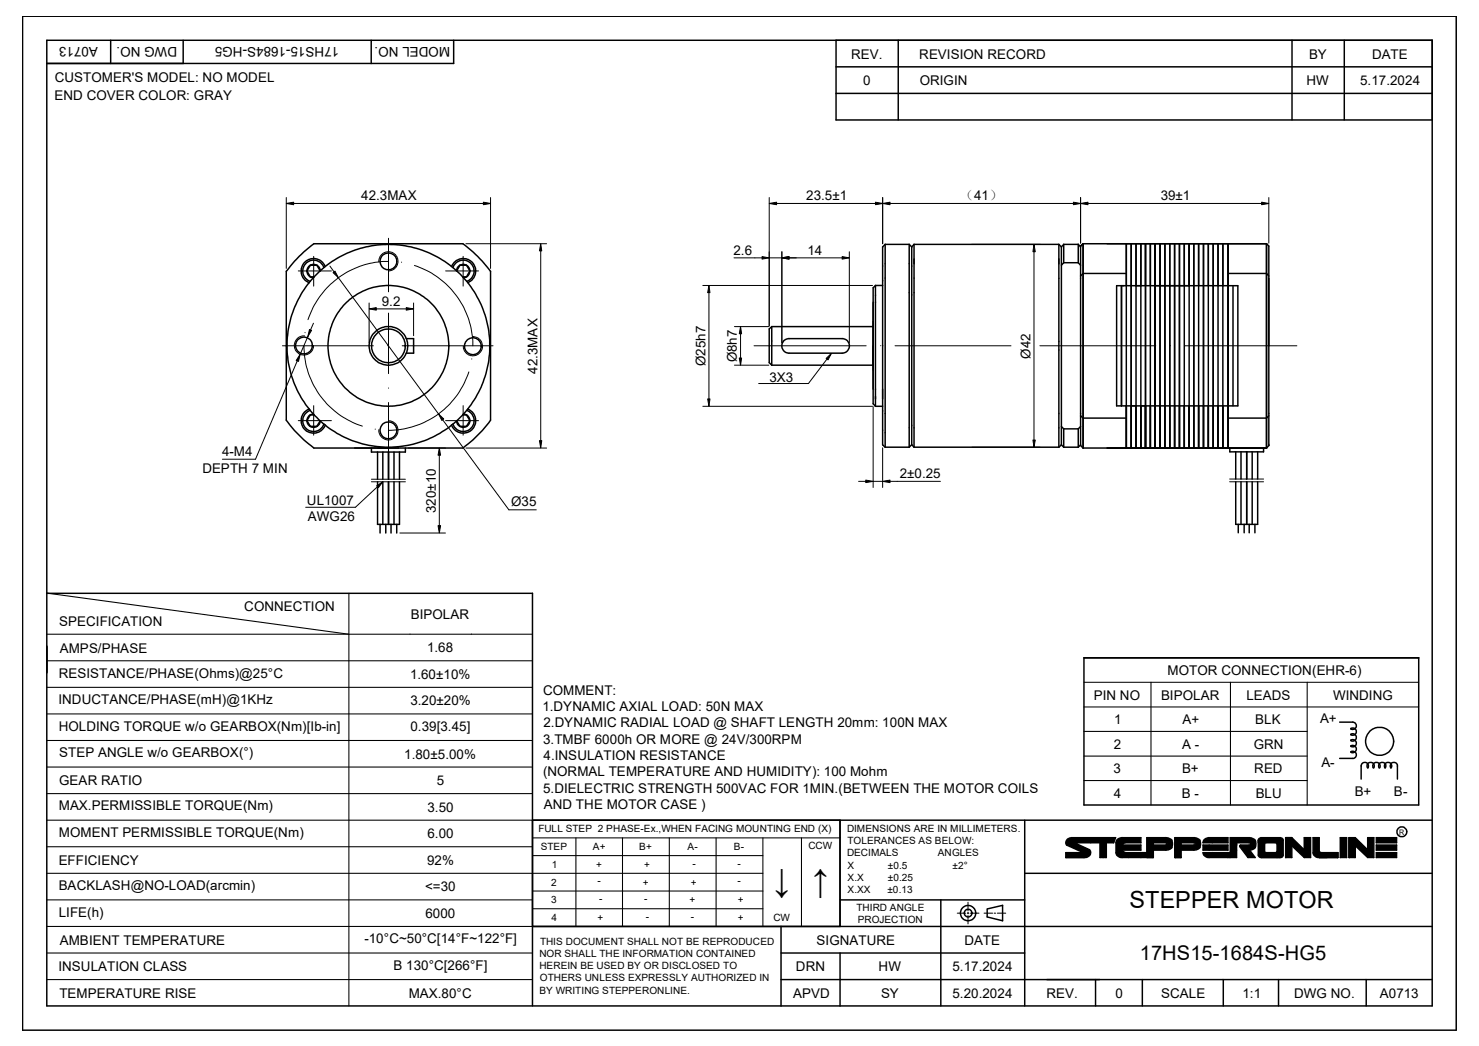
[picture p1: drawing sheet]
<svg xmlns="http://www.w3.org/2000/svg" width="297mm" height="210mm" viewBox="0 0 297 210" stroke-linecap="round" stroke-linejoin="round" font-family="sans-serif">
<g fill="none" stroke="#000" stroke-width=".3">
<path d="M4.5 3.3h287.9v203.5h-287.9zM9.4 8.1h278.2v193.9h-278.2zM22.2 8.1v4.6M36.8 8.1v4.6M74.5 8.1v4.6M91.1 8.1v4.6h-81.7M167.9 8.1v16h119.7M167.9 18.8h119.7M167.9 13.4h119.7M180.4 8.1v16M259.5 8.1v16M270 8.1v16"/>
<path d="M60.1 51.5l2.9-2.6h30l2 1.7 1.9 1.9 1.6 2v29.9l-1.6 2-1.9 1.9-2 1.7h-30l-2-1.7-1.9-1.9-1.6-2v-29.9zM64.3 54.4l-.7-1.1h-1.3l-.7 1.1 .7 1.2h.8M64.3 54.4a1.34 1.34 0 0 0-1.4-1.3 1.34 1.34 0 0 0-1.3 1.3 1.34 1.34 0 0 0 1.3 1.4M65 53.7a2.17 2.17 0 0 0-3.6-.8 2.17 2.17 0 0 0 .9 3.6M65.3 53.5a2.5 2.5 0 0 0-4.1-.8 2.5 2.5 0 0 0 .9 4.1M90.7 53.5a2.52 2.52 0 0 1 4.1-.9 2.52 2.52 0 0 1-.9 4.2M91 53.7a2.17 2.17 0 0 1 3.6-.8 2.17 2.17 0 0 1-.9 3.6M91.7 54.4l.7-1.1h1.3l.7 1.1-.7 1.2h-.8M91.7 54.4a1.34 1.34 0 0 1 1.4-1.3 1.34 1.34 0 0 1 1.3 1.3 1.34 1.34 0 0 1-1.4 1.4M175.8 57.3l-.5 .5v23.3l.5 .5M175.8 57.3v24.3M175.8 57.3h1.4"/>
<path d="M177.8 49.1l-.6 .5v39.7l.6 .5M177.8 49.1h4.8M177.8 49.1v40.7M182.6 49.1v40.7M182.6 49.1l.5 .5M183.1 49.6v39.7M183.6 49.1h29M183.6 49.1v40.7M183.6 49.1l-.5 .5M212.6 49.1v40.7M212.6 49.1l.5 .5M213.1 49.6v39.7"/>
<path d="M213.6 49.1h2.9M213.6 49.1v3.6M213.6 49.1l-.5 .5M213.6 52.7h2.9M213.6 52.7l-.5 .6M216.5 49.1v3.6M216.5 49.1l.5 .5M216.5 52.7l.5 .6M217.5 48.9h36.8M217.5 48.9l-.5 .5v40.1l.5 .5M217.5 48.9v41.1M224.2 57.4h24.4v24.1h-24.4z"/>
<path d="M225.2 57.4v24.1M226.2 54.9h-8.7l-.5 .5M226.2 48.9v41.1M227.2 48.9v41.1M228.1 48.9v41.1M229.1 48.9v41.1M230 48.9v41.1M231 48.9v41.1M232 48.9v41.1M233 48.9v41.1M233.9 48.9v41.1M234.9 48.9v41.1"/>
<path d="M235.9 48.9v41.1M236.9 48.9v41.1M237.8 48.9v41.1M238.8 48.9v41.1M239.7 48.9v41.1M240.7 48.9v41.1M241.7 48.9v41.1M242.7 48.9v41.1M243.6 48.9v41.1M244.6 48.9v41.1M245.6 48.9v41.1M246.6 54.9h7.7l.5 .5"/>
<path d="M246.6 48.9v41.1M247.6 57.4v24.1M254.3 48.9l.5 .5v40.1M254.3 48.9v41.1M81.6 68h1.5v2.9h-1.5M155 65.6v7.7M155 65.6h20.3M155 73.3h20.3M155 65.6l-.5 .4v6.8l.5 .5M157.4 68.4l.9-.4h10.8a1.46 1.46 0 0 1 1.5 1.4 1.46 1.46 0 0 1-1.5 1.5h-10.6a1.48 1.48 0 0 1-1.4-.9 1.48 1.48 0 0 1 .3-1.6zM62.1 82.1a2.5 2.5 0 0 0-.9 4.1 2.5 2.5 0 0 0 4.1-.9M62.3 82.4a2.17 2.17 0 0 0-.9 3.6 2.17 2.17 0 0 0 3.6-.9"/>
<path d="M62.9 83.1a1.33 1.33 0 0 0-1.2 1.4 1.33 1.33 0 0 0 1.3 1.3 1.33 1.33 0 0 0 1.3-1.3l-.7 1.1h-1.3l-.7-1.1 .7-1.2h.8M74.6 90v.8h6.8v-.8M75.8 90.8v5.4M75.8 96.7v8.6h4.4v-8.6M76.9 90.8v5.4M76.9 96.7v8.6M78 90.8v5.4M78 96.7v8.6M79.1 90.8v5.4M79.1 96.7v8.6M80.2 90.8v5.4M93 83.1a1.33 1.33 0 0 1 1.3 1.4 1.33 1.33 0 0 1-1.3 1.3 1.33 1.33 0 0 1-1.3-1.3l.7 1.1h1.3l.7-1.1-.7-1.2h-.8"/>
<path d="M93.7 82.4a2.17 2.17 0 0 1 .9 3.6 2.17 2.17 0 0 1-3.6-.9M93.9 82.1a2.5 2.5 0 0 1 .9 4.1 2.5 2.5 0 0 1-4.1-.9M175.8 81.6h1.4M177.8 89.8h4.8M183.1 89.3l-.5 .5M183.1 89.3l.5 .5M183.6 89.8h29M213.1 85.6l.5 .5M213.1 89.3l.5 .5M213.1 89.3l-.5 .5M213.6 86.1v3.7M213.6 89.8h2.9"/>
<path d="M213.6 86.1h2.9M216.5 86.1v3.7M217 83.5l.5 .4h8.7M217 89.3l-.5 .5M217 85.6l-.5 .5M217.5 90h36.8M247 89.9v.8h6.7v-.8M248.2 96.7v8.6h4.4v-8.6M248.2 90.7v5.5M249.2 90.7v5.5M249.2 96.7v8.6M250.4 90.7v5.5"/>
<path d="M250.4 96.7v8.6M251.5 90.7v5.5M251.5 96.7v8.6M252.6 90.7v5.5M254.8 89.5h.1M254.8 83.5l-.5 .4h-7.7M254.8 89.5l-.5 .5M9.4 119.1h97.5v82.9M76.3 105.3v1.7M77.5 105.3v1.7M78.5 105.3v1.7M79.7 105.3v1.7"/>
<path d="M248.7 105.3v1.7M249.9 105.3v1.7M250.9 105.3v1.7M252 105.3v1.7M217.7 132.1h67.2v29.5h-67.2zM269 145h2.7a.71 .71 0 0 1 .7 .9 .71 .71 0 0 1-1.1 .4 .71 .71 0 0 1 1.1 .6 .71 .71 0 0 1-1.1 .5 .7 .7 0 0 1 1.1 .6 .7 .7 0 0 1-1.1 .6 .71 .71 0 0 1 1.1 .6 .71 .71 0 0 1-1.1 .6 .71 .71 0 0 1 1.1 .6 .71 .71 0 0 1-1.1 .6 .71 .71 0 0 1 1.1 .4 .71 .71 0 0 1-.7 .9h-2.7M273.3 156.4v-2.6a.72 .72 0 0 1 1-.7 .72 .72 0 0 1 .4 1.1 .71 .71 0 0 1 .6-1.1 .71 .71 0 0 1 .5 1.1 .7 .7 0 0 1 .6-1.1 .7 .7 0 0 1 .6 1.1 .71 .71 0 0 1 .6-1.1 .71 .71 0 0 1 .6 1.1 .7 .7 0 0 1 .5-1.1 .7 .7 0 0 1 .6 1.1 .71 .71 0 0 1 .4-1.1 .71 .71 0 0 1 .9 .7v2.6M106.9 164.7h61.8v21.3h-61.8zM106.9 164.7h180.7M168.7 164.7v21.3M205.8 175.3h81.8M205.8 164.7v37.3"/>
<path d="M214.3 168.6l.8-.4h8.9l-.4 1h-7.8l3 1.4a.97 .97 0 0 1 .1 1.2 .97 .97 0 0 1-1.1 .4h-3.8v-1h3.5l-3.3-1.5-.2-.6zM215.8 169.2l.6 .3M220.9 169.2v3h1.3v-3M224.4 168.5l.8-.3h3.9v1h-3.1l-.7 .5h3.8v1h-3.8l.7 .5h4.3v-3h3.8a1.26 1.26 0 0 1 1.3 1 1.26 1.26 0 0 1-.8 1.4l-3 .1v1.5h-6.6l-.3-.2a.83 .83 0 0 1-.6-.8v-2.1zM231.6 169.2h2.5a.24 .24 0 0 1 .3 .2 .24 .24 0 0 1-.3 .3h-2.5zM236 168.2h3.7a1.26 1.26 0 0 1 1.4 1.2 1.26 1.26 0 0 1-1.4 1.3h-2.5v1.5h-1.2zM237.2 169.2h2.7l.1 .3-.1 .2h-2.7zM241.6 171.2h5.5v-3h3.7a1.25 1.25 0 0 1 1.4 1 1.25 1.25 0 0 1-.9 1.4l-.3 .1 1.1 1.5h-1.5l-1.6-2.2v-.2l.1-.1h1.9l.1-.2-.1-.3h-2.7v3h-5.8l-.4-.2a.83 .83 0 0 1-.5-.8zM241.6 169.7h5v1h-5zM241.9 168.5l.8-.3h3.9v1h-5zM252.9 168.4l.3-.2h3.8l.6 .2 .1 .2v3.1l-.1 .3-.3 .2-4.4-.1-.2-.4v-3zM254 169.2h2.4v1.9l-.2 .1h-2.1l-.1-.2z"/>
<path d="M258.2 168.2h1.2l2.5 2.4v-2.4h1.3v4h-1.3l-2.5-2.4v2.4h-1.2zM263.7 168.2h1.2v2.7l.1 .2 .3 .1h3.3v1h-4l-.6-.4-.3-.4zM269.2 168.2h1.2v4h-1.2zM270.9 168.2h1.3l2.5 2.4v-2.4h1.2v4h-1.2l-2.5-2.4v2.4h-1.3zM276.4 171.2h4.1v1h-4.1zM276.4 168.2h4.1v1h-4.1zM276.4 169.7h4.1v1h-4.1zM106.9 186h180.7M156.8 196.7h130.8M156.8 191.3h49M156.8 186v16M168.7 191.3v10.7"/>
<path d="M168.7 180.7h37.1M188.9 180.7v21.3M198.2 182.5l3.1-.7v3.1l-3.1-.8v-1.5M220 196.7v5.3M229.4 196.7v5.3M245.7 196.7v5.3M256.8 196.7v5.3M274.4 196.7v5.3"/>
<circle cx="78" cy="52.5" r="1.68"/>
<circle cx="61.1" cy="69.4" r="1.69"/>
<circle cx="78" cy="69.4" r="20.4"/>
<circle cx="78" cy="69.4" r="3.4"/>
<circle cx="78" cy="69.4" r="3.9"/>
<circle cx="78" cy="69.5" r="12.1"/>
<circle cx="95" cy="69.5" r="1.68"/>
<circle cx="78" cy="86.4" r="1.68"/>
<circle cx="277" cy="148.8" r="2.82"/>
<circle cx="281.5" cy="167" r=".98"/>
<circle cx="194.4" cy="183.3" r="1.54"/>
<circle cx="194.4" cy="183.3" r=".77"/>
</g>
<g fill="none" stroke="#000" stroke-width=".2">
<path d="M57.5 39.7v14.2M98.5 39.7v14.2M154.5 39.7v25.7M177.2 39.7v9.2M217 39.7v9.1M254.8 39.7v9.1M59 40.9h38.1M59.9 54.4h6.6M63 51.5v5.9M66.3 53.4l.8 1.2M67.9 55.8l20.2 27.3M76.1 52.6a1.94 1.94 0 0 1 1.8-2.1 1.94 1.94 0 0 1 2 1.9 1.94 1.94 0 0 1-1.9 2"/>
<path d="M78 47.8v10.8M78 52.5a17 17 0 0 0-16.2 11.7M80.6 52.6v.1M83.2 53.3a16.9 16.9 0 0 1 11.8 16.1M89.5 54.4h6.6M93 51.5v5.9M93.6 48.9h16.2M108.6 50.4v38.1M141.1 57.3h34.1M142.4 58.8v21.3M147.4 51.8h5.6M154.5 51.8h2.5"/>
<path d="M156 40.9h19.8M157 50.5v18.3M158.5 51.8h10.6M170.6 50.5v18.3M178.7 40.9h36.9M195.2 49.1h13.7M207.6 50.5v37.8M218.5 40.9h34.9M56.7 69.4h18.3M59.7 72.5l-8.4 19.7h-6.6M61 69.4a16.8 16.8 0 0 0 11.8 16.2M61.2 67.4a1.92 1.92 0 0 0-2.1 1.8 1.92 1.92 0 0 0 1.9 2.1 1.92 1.92 0 0 0 1.9-1.9"/>
<path d="M61.3 66.8h.1M61.8 67.6l-1.5 3.5M62.9 64.9l-.5 1.4M74.1 60.8v8M75.6 62h6M77.9 69.4h.1M78 62.9v12.1M78 77.9h.1M80.8 69.4h18.2M83.1 60.8v6.6M94.1 74.7a16.9 16.9 0 0 1-16.1 11.7M94.7 72.1h.1"/>
<path d="M94.9 67.6a1.91 1.91 0 0 1 2 1.9 1.91 1.91 0 0 1-1.9 1.9 1.91 1.91 0 0 1-2-1.9M147.5 65.6h6.9M147.5 73.3h6.9M148.7 67v4.9M151.4 69.4h22.5M166.1 72.1l-3.8 4.9h-9.9M176.9 69.4h.1M179.7 69.4h23.3M206 69.4h.1M208.8 69.4h23.3M235 69.4h.1M237.9 69.4h22.5"/>
<path d="M59.9 84.5h6.6M63 81.4v6M74.6 96.2h6.8M74.6 96.7h6.8M75.4 86.1v.1M75.8 97.7l-4.4 4.2h-10M78 80.8v12.2M78 84.5a1.94 1.94 0 0 1 1.9 1.9 1.94 1.94 0 0 1-2 1.9 1.94 1.94 0 0 1-1.8-2M82 90h7.5M88.2 91.4v14.1M88.9 84.3l13.3 18.1h5.5M89.5 84.5h6.6"/>
<path d="M93 81.4v6M93.6 90h16.2M141.1 81.6h34.1M172.4 96.6h1.5M175.3 81.7v16.2M175.3 96.6h1.9M177.2 89.9v8M178.7 96.6h10.1M195.2 89.8h13.7M246.9 96.7h6.8M246.9 96.2h6.8M80.3 107h9.2"/>
<path d="M82.3 127.3h.1M94.7 127.3h.1M192.2 183.3h1.7M194.3 183.3h.3M194.4 181.1v1.8M194.4 183.2v.3M194.4 183.8v1.7M194.9 183.3h1.7M197.6 183.3h1.7M199.6 183.3h.3M200.3 183.3h1.7"/>
</g>
<g fill="none" stroke="#000" stroke-width=".21">
<path d="M9.4 119.1l60.7 8.2M70.1 119.1v82.9M9.4 138h97.5M9.4 132.7h97.5M9.4 127.3h97.5M217.7 137h67.2M231.1 137v24.6M247.1 137v24.6M262.5 137v24.6M9.4 159.3h97.5M9.4 154h97.5M9.4 148.7h97.5"/>
<path d="M9.4 143.3h97.5M217.7 156.7h44.8M217.7 151.8h44.8M217.7 146.9h44.8M217.7 141.9h67.2M9.4 175.3h143.8M9.4 170h97.5M9.4 164.7h97.5M106.9 178.9h46.3M106.9 171.8h46.3M106.9 168.2h61.8M115.7 168.2v17.8"/>
<path d="M125 168.2v17.8M134.4 168.2v17.8M143.8 168.2v17.8M153.2 168.2v17.8M161 168.2v17.8M9.4 191.3h97.5M9.4 186h97.5M9.4 180.7h97.5M9.4 196.7h97.5M106.9 182.5h46.3"/>
</g>
<g fill="#000">
<path d="M214.4 168.5l-.4 .6 .2 .6 3.3 1.5h-3.5v1h3.8a.98 .98 0 0 0 1-.4 .98 .98 0 0 0 0-1.2l-3-1.4h7.8l.4-1h-8.9zM220.9 169.2v3h1.3v-3zM224.4 168.5l-.3 .6v2.1a1.11 1.11 0 0 0 1.2 1h6.3v-1.5h2.5a1.25 1.25 0 0 0 1.4-1.2 1.25 1.25 0 0 0-1.3-1.3h-3.9v3h-4.3l-.7-.5h3.8v-1h-3.8l.7-.5h3.1v-1h-3.9zM231.6 169.2h2.5a.24 .24 0 0 1 .3 .2 .24 .24 0 0 1-.3 .3h-2.5zM236 168.2v4h1.2v-1.5h2.5a1.24 1.24 0 0 0 1.3-.6 1.24 1.24 0 0 0-.2-1.5l-.9-.4zM237.2 169.2h2.7l.1 .3-.1 .2h-2.7zM241.6 171.2a1.11 1.11 0 0 0 1.2 1h5.5v-3h2.7l.1 .3-.1 .2h-1.9l-.1 .1v.2l1.6 2.2h1.5l-1.1-1.5a1.25 1.25 0 0 0 1.2-1.3 1.25 1.25 0 0 0-1.4-1.2h-3.7v3zM252.9 168.4l-.2 .3v3l.2 .4 4.4 .1 .3-.2 .1-.2v-3.2l-.1-.2-.4-.2h-4zM254 169.2h2.4v1.9l-.2 .1h-2.1l-.1-.2zM258.2 168.2v4h1.2v-2.4l2.5 2.4h1.3v-4h-1.3v2.4l-2.5-2.4zM263.7 168.2v3.2l.3 .4 .6 .4h4v-1h-3.3l-.3-.1-.1-.2v-2.7zM269.2 168.2v4h1.2v-4zM270.9 168.2v4h1.3v-2.4l2.5 2.4h1.2v-4h-1.2v2.4l-2.5-2.4zM276.4 169.7v1h4.1v-1zM276.4 171.2v1h4.1v-1z" fill-rule="evenodd"/>
<path d="M241.8 168.6l.9-.4h3.9v1h-5zM241.6 169.7v1h5v-1zM276.4 168.2v1h4.1v-1z" fill-rule="evenodd"/>
</g>
<g fill="#000" stroke="#000" stroke-width=".2">
<path d="M57.5 40.9l1.5-.3v.5zM66.9 54.7l.4-.3 .6 1.4zM97.1 40.6l1.4 .3-1.4 .2zM108.6 48.9l.2 1.5h-.5zM142.4 57.3l.2 1.5h-.5zM153 51.5l1.5 .3-1.5 .2zM154.5 40.9l1.5-.3v.5zM157 51.8l1.5-.3v.5zM169.1 51.5l1.5 .3-1.5 .2zM175.8 40.6l1.4 .3-1.4 .2zM177.2 40.9l1.5-.3v.5zM207.6 49.1l.3 1.4h-.5z"/>
<path d="M215.6 40.6l1.4 .3-1.4 .2zM217 40.9l1.5-.3v.5zM253.4 40.6l1.4 .3-1.4 .2zM60.3 71.1l-.4 1.5-.4-.2zM62.1 66.2l.5 .1-.8 1.3zM74.1 62l1.5-.2v.5zM81.6 61.8l1.5 .2-1.5 .3zM148.5 71.9h.4l-.2 1.4zM148.7 65.6l.2 1.4h-.4zM165.9 72l1.1-1-.7 1.3zM75.6 97.5l1.3-.8-.9 1.2zM88.2 90l.3 1.4h-.5z"/>
<path d="M88.1 83.1l1 1-.4 .3zM108.3 88.5h.5l-.2 1.5zM142.1 80.1h.5l-.2 1.5zM173.9 96.4l1.4 .2-1.4 .3zM177.2 96.6l1.5-.2v.5zM207.4 88.3h.5l-.3 1.5zM88 105.5h.5l-.3 1.5z"/>
</g>
<g font-size="6.7">
<text x="155.4" y="178.8">↓</text>
<text x="163.1" y="178.8">↑</text>
</g>
<text font-size="4.7" x="226.8" y="182.4">STEPPER MOTOR</text>
<text font-size="4.1" x="228.9" y="192.8">17HS15-1684S-HG5</text>
<text font-size="2.8" x="192.8" y="40.2">（41）</text>
<g font-size="2.7">
<text x="19.6" y="9.5" transform="rotate(180 19.6 9.5)">A0713</text>
<text x="35.6" y="9.5" transform="rotate(180 35.6 9.5)">DWG NO.</text>
<text x="68.1" y="9.4" transform="rotate(180 68.1 9.4)">17HS15-1684S-HG5</text>
<text x="90.4" y="9.5" transform="rotate(180 90.4 9.5)">MODEL NO.</text>
<text x="170.9" y="11.8">REV.</text>
<text x="184.6" y="11.8">REVISION RECORD</text>
<text x="262.9" y="11.8">BY</text>
<text x="275.5" y="11.8">DATE</text>
<text x="11" y="16.4">CUSTOMER'S MODEL: NO MODEL</text>
<text x="173.4" y="17.1">0</text>
<text x="184.7" y="17.1">ORIGIN</text>
<text x="262.3" y="17.1">HW</text>
<text x="273.2" y="17.1">5.17.2024</text>
<text x="11" y="20">END COVER COLOR: GRAY</text>
<text x="72.6" y="40.3">42.3MAX</text>
<text x="161.9" y="40.3">23.5±1</text>
<text x="233.1" y="40.3">39±1</text>
<text x="147.3" y="51.1">2.6</text>
<text x="162.2" y="51.2">14</text>
<text x="76.7" y="61.4">9.2</text>
<text x="107.9" y="75.1" transform="rotate(-90 107.9 75.1)">42.3MAX</text>
<text x="141.7" y="73.5" transform="rotate(-90 141.7 73.5)">Ø25h7</text>
<text x="148" y="72.8" transform="rotate(-90 148 72.8)">Ø8h7</text>
<text x="154.5" y="76.7">3X3</text>
<text x="207" y="72" transform="rotate(-90 207 72)">Ø42</text>
<text x="40.6" y="95">DEPTH 7 MIN</text>
<text x="44.6" y="91.6">4-M4</text>
<text x="61.6" y="101.3">UL1007</text>
<text x="102.7" y="101.7">Ø35</text>
<text x="180.7" y="96">2±0.25</text>
<text x="61.8" y="104.6">AWG26</text>
<text x="87.5" y="103" transform="rotate(-90 87.5 103)">320±10</text>
<text x="11.9" y="125.7">SPECIFICATION</text>
<text x="49.1" y="122.8">CONNECTION</text>
<text x="82.5" y="124.2">BIPOLAR</text>
<text x="12" y="131">AMPS/PHASE</text>
<text x="85.8" y="131">1.68</text>
<text x="11.8" y="136.1">RESISTANCE/PHASE(Ohms)@25°C</text>
<text x="82.3" y="136.3">1.60±10%</text>
<text x="234.5" y="135.5">MOTOR CONNECTION(EHR-6)</text>
<text x="11.8" y="141.4">INDUCTANCE/PHASE(mH)@1KHz</text>
<text x="82.4" y="141.6">3.20±20%</text>
<text x="108.9" y="142.8">1.DYNAMIC AXIAL LOAD: 50N MAX</text>
<text x="109" y="139.5">COMMENT:</text>
<text x="219.7" y="140.5">PIN NO</text>
<text x="233.2" y="140.5">BIPOLAR</text>
<text x="250.3" y="140.5">LEADS</text>
<text x="267.7" y="140.5">WINDING</text>
<text x="11.8" y="146.7">HOLDING TORQUE w/o GEARBOX(Nm)[Ib-in]</text>
<text x="82.5" y="146.7">0.39[3.45]</text>
<text x="109.1" y="149.3">3.TMBF 6000h OR MORE @ 24V/300RPM</text>
<text x="109.1" y="146">2.DYNAMIC RADIAL LOAD @ SHAFT LENGTH 20mm: 100N MAX</text>
<text x="223.7" y="145.4">1</text>
<text x="237.5" y="145.4">A+</text>
<text x="252.1" y="145.4">BLK</text>
<text x="265.1" y="145.2">A+</text>
<text x="11.9" y="152.1">STEP ANGLE w/o GEARBOX(°)</text>
<text x="81.2" y="152.3">1.80±5.00%</text>
<text x="109" y="155.9">(NORMAL TEMPERATURE AND HUMIDITY): 100 Mohm</text>
<text x="109.2" y="152.6">4.INSULATION RESISTANCE</text>
<text x="223.6" y="155.2">3</text>
<text x="223.7" y="150.3">2</text>
<text x="237.4" y="150.3">A -</text>
<text x="237.4" y="155.2">B+</text>
<text x="251.8" y="150.3">GRN</text>
<text x="251.9" y="155.2">RED</text>
<text x="265.4" y="154">A-</text>
<text x="11.9" y="157.6">GEAR RATIO</text>
<text x="87.7" y="157.6">5</text>
<text x="109.1" y="159.1">5.DIELECTRIC STRENGTH 500VAC FOR 1MIN.(BETWEEN THE MOTOR COILS</text>
<text x="223.7" y="160.2">4</text>
<text x="237.3" y="160.2">B -</text>
<text x="252.2" y="160.1">BLU</text>
<text x="272.1" y="159.8">B+</text>
<text x="279.9" y="159.8">B-</text>
<text x="11.8" y="162.7">MAX.PERMISSIBLE TORQUE(Nm)</text>
<text x="85.9" y="163">3.50</text>
<text x="109.2" y="162.4">AND THE MOTOR CASE )</text>
<text x="11.8" y="173.7">EFFICIENCY</text>
<text x="11.8" y="168.1">MOMENT PERMISSIBLE TORQUE(Nm)</text>
<text x="85.8" y="173.6">92%</text>
<text x="85.9" y="168.3">6.00</text>
<text x="11.8" y="178.7">BACKLASH@NO-LOAD(arcmin)</text>
<text x="85.4" y="179">&lt;=30</text>
<text x="11.8" y="184.1">LIFE(h)</text>
<text x="85.5" y="184.3">6000</text>
<text x="12" y="189.7">AMBIENT TEMPERATURE</text>
<text x="73.2" y="189.4">-10°C~50°C[14°F~122°F]</text>
<text x="164" y="189.7">SIGNATURE</text>
<text x="193.7" y="189.7">DATE</text>
<text x="11.8" y="195">INSULATION CLASS</text>
<text x="79" y="194.7">B 130°C[266°F]</text>
<text x="159.8" y="195">DRN</text>
<text x="176.4" y="195">HW</text>
<text x="191.3" y="195">5.17.2024</text>
<text x="11.9" y="200.3">TEMPERATURE RISE</text>
<text x="82.1" y="200.3">MAX.80°C</text>
<text x="159.3" y="200.4">APVD</text>
<text x="177" y="200.3">SY</text>
<text x="191.3" y="200.3">5.20.2024</text>
<text x="210.1" y="200.3">REV.</text>
<text x="224" y="200.3">0</text>
<text x="233.2" y="200.3">SCALE</text>
<text x="249.5" y="200.4">1:1</text>
<text x="259.9" y="200.4">DWG NO.</text>
<text x="277.1" y="200.3">A0713</text>
</g>
<g font-size="2">
<text x="108.1" y="167.1">FULL STEP 2 PHASE-Ex.,WHEN FACING MOUNTING END (X)</text>
<text x="170.1" y="167.1">DIMENSIONS ARE IN MILLIMETERS.</text>
<text x="108.6" y="170.7">STEP</text>
<text x="119.1" y="170.7">A+</text>
<text x="128.4" y="170.7">B+</text>
<text x="138.1" y="170.7">A-</text>
<text x="147.4" y="170.7">B-</text>
<text x="162.3" y="170.6">CCW</text>
<text x="170.1" y="172">DECIMALS</text>
<text x="170.2" y="169.5">TOLERANCES AS BELOW:</text>
<text x="188.3" y="172">ANGLES</text>
<text x="110.7" y="177.8">2</text>
<text x="110.8" y="174.3">1</text>
<text x="119.7" y="174.3">+</text>
<text x="120" y="177.6">-</text>
<text x="129.1" y="177.8">+</text>
<text x="129.4" y="174.3">+</text>
<text x="138.8" y="177.8">+</text>
<text x="139.1" y="174">-</text>
<text x="148.1" y="174">-</text>
<text x="148.1" y="177.6">-</text>
<text x="170.2" y="174.4">X</text>
<text x="170.2" y="176.8">X.X</text>
<text x="170.2" y="179.3">X.XX</text>
<text x="178.2" y="179.3">±0.13</text>
<text x="178.3" y="174.4">±0.5</text>
<text x="178.3" y="176.8">±0.25</text>
<text x="191.3" y="174.4">±2°</text>
<text x="110.7" y="181.4">3</text>
<text x="110.7" y="185">4</text>
<text x="120" y="185">+</text>
<text x="120.3" y="181.1">-</text>
<text x="129.3" y="181.1">-</text>
<text x="129.7" y="184.7">-</text>
<text x="138.5" y="181.4">+</text>
<text x="138.7" y="184.7">-</text>
<text x="148.2" y="181.4">+</text>
<text x="148.2" y="185">+</text>
<text x="155.3" y="185">CW</text>
<text x="172" y="182.8">THIRD ANGLE</text>
<text x="172.3" y="185.3">PROJECTION</text>
<text x="108.5" y="189.7">THIS DOCUMENT SHALL NOT BE REPRODUCED</text>
<text x="108.3" y="192.2">NOR SHALL THE INFORMATION CONTAINED</text>
<text x="108.3" y="194.6">HEREIN BE USED BY OR DISCLOSED TO</text>
<text x="108.4" y="197.1">OTHERS UNLESS EXPRESSLY AUTHORIZED IN</text>
<text x="108.3" y="199.5">BY WRITING STEPPERONLINE.</text>
</g>
<text font-size="1.5" x="281" y="167.6">R</text>
</svg>
